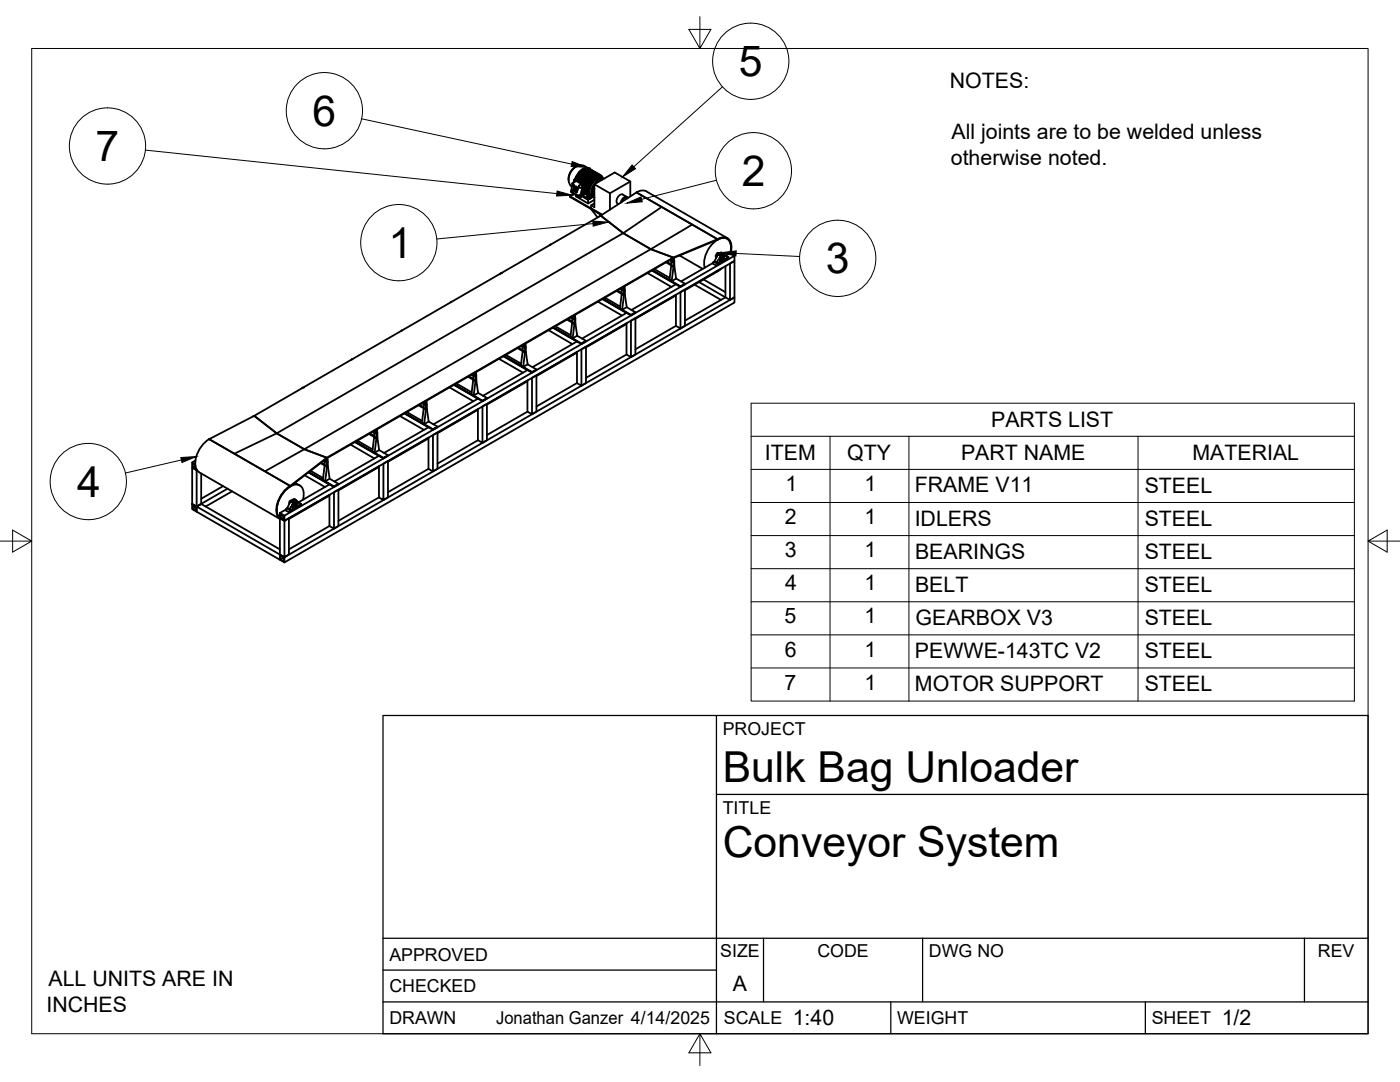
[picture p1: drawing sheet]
<svg xmlns="http://www.w3.org/2000/svg" width="279mm" height="216mm" viewBox="0 0 279 216" stroke-linecap="round" stroke-linejoin="round" font-family="sans-serif">
<!-- layer: Visible -->
<g fill="none" stroke="#000" stroke-width=".36">
<path d="M113.7 39.2l6.5 3.7-2.2-1.3v-.6M114 38.2l.1 .2 1.6 .9M114 38.2l.1 .2M114 38.2h.1M114 38.2l.2 .1M114 38.2h.2M114.1 38l-.1 .2M114.1 38.1l-.1 .1M114.1 38.1h.1M114.1 38.4h.1M114.2 38.3h.1M114.2 38.2v.1"/>
<path d="M114.2 38.1h-.1M114.2 36.6l-.2 1.3 .2 .5M114.2 38.4l1.3 .7 .3-.2M114.2 36.6h.1M114.3 38.4h.1M114.3 38.3v.1M114.4 36.9l.1 1.2 .2 .1 .1-.3M114.4 36.9l.2 .1 .1 .9M114.4 36.9l.2 .1v.9l.3-.7 .1 .9M114.6 36.4l-.3 .2M114.6 38.7l-.9 .5v.1l6.4 3.6M114.6 35.9h.1l1.7 .9 .1 .2"/>
<path d="M114.6 36l.1 .1M114.6 36l-.1 .4M114.6 36h.1M114.6 36l.2 .1M114.6 36h.2M114.7 35.9l-.1 .1M114.7 36.1h.1M114.7 35.9l.1 .1-.1 .1M114.7 38.2l.1-.3 .1 .4 .2 .1M114.7 35.8v.1M114.7 35.8h.1M114.8 36v.1"/>
<path d="M114.8 35.8l1.6 .9M114.9 35.8l1.6 .9M114.9 37.2l.1 .9M115 36.1l1.1 .6 .2 .5-.5 1.7M115 36.1l-.8 .5M115 36.1l-.4 .3M115 38.9v.3l2.4 1.4M115 35.8l1.6 .9M115.1 33.2l-.7 .4-.6 .8-.3 .9v.7M115.1 35.8l.1 .1M115.1 35.8h.1M115.1 35.8v.1"/>
<path d="M115.2 35.9h.1M115.2 35.4v.2M115.2 35.4l.4 .3M115.2 35.4v.2l2 1.1M115.2 35.9l1.3 .7M115.2 35.8l.1 .1M115.2 35.8l.1-.2v.2l.3 .2M115.3 37.4l-.3 .7M115.3 37.4l.1 .1-.3 .9M115.3 37.4l.1 .1M115.3 35.8v.1M115.3 35.2l.5 .3"/>
<path d="M115.3 38.9v.1M115.3 39l.2 .1M115.3 39h.1M115.4 35.1l-.1 .1M115.4 35.1l.4 .3M115.4 35.1v.1M115.4 37.5l-.3 .9M115.4 35.2h-.1M115.5 34.9l.4 .3M115.5 34.9h.1M115.6 36h-.1M115.6 37v.3"/>
<path d="M115.6 39.1l.2 .1M115.6 35.7h.1M115.6 34.9h-.1M115.6 34.9l2.1 1.1M115.6 39.1h.1M115.6 35.7l2.1 1.2M115.6 34.8v.1M115.7 34.7l.4 .2M115.7 35.4l-.1 .3M115.7 34.6v.1M115.7 39.2h.1M115.8 35.5l1.6 .9"/>
<path d="M115.8 35.4h.1M115.8 35.9l-.2 .1M115.8 35.4l-.1 .3M115.8 35.4l1.6 .9M115.8 34.6l2.1 1.2 .3 .3M115.8 34.6l-.1 .1M115.9 34.6h-.1M115.9 39.3l.2-.2 1.3 .8v-.3l.4-.2M115.9 39.2l-.2 .1M115.9 39.3h-.1M115.9 34.4l.4 .3M115.9 35.2h.1"/>
<path d="M115.9 34.4l.2-.1 2 1.2M115.9 35.2l-.1 .2M115.9 35.2l2.1 1.2M115.9 39.2v.1M116 34.4h-.1M116 39.2l-.1 .1M116.1 34.9h.1M116.1 36.7l-.5 .3M116.1 34.3h.1M116.1 34.9l-.1 .2 .1-.2M116.1 34.9l2.1 1.2M116.1 39l.5 .3"/>
<path d="M116.1 34.2l.4 .3M116.1 34.1l-.8 .9-.3 .8M116.2 34.2h-.1M116.2 33.9v.3M116.2 34.2h.1M116.2 33.9l.4 .2M116.2 33.9l.3-.2 .4 .3M116.2 36.9l.1 .1M116.2 36.9h.2l-.1 .1M116.2 36.9h.1M116.2 36.9l.2 .1M116.3 37.2l-.5 .3-.2-.2"/>
<path d="M116.3 38.8l-.1 .2-.1-.1M116.3 38.8l.3-.1-.4 .1M116.3 38.8l-.1 .1M116.3 37h.1M116.3 38.8h.1M116.3 34.7h.1M116.3 34.7l-.1 .1M116.3 34.7l1.7 .9M116.4 34.1l-.3 .1M116.4 34.7l-.1 .1M116.4 34.1h-.1M116.4 37h.1"/>
<path d="M116.4 34.1l2 1.2M116.4 37l-.6 2.2M116.4 36.7l.1 .3-.6 2.2M116.5 36.7l.1 .3-.6 2.2M116.5 36.6h-.1M116.5 36.6l.2 .3M116.5 36.6h.1M116.5 34.5l1.7 .9M116.5 34.5h.1M116.6 39.3h.1M116.6 34.1v.1M116.6 38.6l.3 .2"/>
<path d="M116.6 38.4l.3 .1M116.6 37.8l.2 .2M116.6 38l.2 .1M116.6 37l-.5 2.2M116.6 36.9h.1M116.7 36.9l-.1 1.7M116.7 37.6l.2 .1M116.7 38.4h-.1M116.7 38v.1M116.7 38.2v.2M116.7 37.5l.5 .2M116.7 33.8h.2l-.1 .1"/>
<path d="M116.7 38.7l-.5 .3 1.2 .6M116.7 37.2l.2 .1M116.7 37.3l.2 .1M116.7 34l-.1 .1M116.7 37l-.1 .1M116.7 34.3h.1M116.7 37.3v.1M116.8 37h-.1M116.8 34v.3M116.8 34.3h.1M116.8 34l.5 .3M116.8 38h.5"/>
<path d="M116.8 36.9l.2 .1M116.8 37v.2M116.8 36.9h.1M116.9 36.9h-.1l.7 .3M116.9 38.1h.4M116.9 38.1v.3M116.9 33.8l.4 .2M116.9 37.7v.3M116.9 34v.1M116.9 33.9l-.1 .1M116.9 38.4v.1M116.9 37.3l.4 .1"/>
<path d="M116.9 37.4v.2M116.9 37.4l.5 .1M117 38.8h.1M117 37.3l-.1 .1M117 36.6l-.2 .1M117 37.3l.4 .1M117 33.8h.1M117 38.7l.4 .3M117 38.7h.1M117 38.7v.1M117 37l.4 .1M117 37v.3"/>
<path d="M117.1 38.8h.1M117.1 38.8l.1 .1M117.1 37h.1M117.1 37l.4 .1M117.1 36.8l.4 .1-.1 .2M117.1 36.8l-.3-.1v.2M117.1 36.8v.2M117.1 38.5l-.1 .2M117.1 33.7l-.2 .1M117.2 38.9l.4 .3M117.2 33.7h-.1M117.2 33.7l.1 .1"/>
<path d="M117.2 39.3h.2l-.1 .1zM117.2 38.5l.4 .2M117.2 38.1v.1M117.2 37.8v.1M117.2 37.7h.1M117.2 33.8h.1M117.3 38.3v.2h-.4M117.3 36.7l.3 .2M117.3 37.5l-.1 .2M117.3 36.7l.4 .2M117.3 36.7h.1M117.3 38l-.4 .1"/>
<path d="M117.3 38h.1M117.3 37.4h.1M117.3 38v.1M117.3 38.2v.1M117.3 37.7v.1M117.3 38.3h.1M117.3 38.3l-.7-.1 .3 .2M117.3 37.7h-.4M117.3 38.3l-.4 .1M117.3 38.3h-.4M117.3 37.7h.1M117.3 34.3l.1 .2h.3"/>
<path d="M117.3 34.4v.2M117.4 37.2l-.1 .2M117.4 34.2l.3 .2zM117.4 33.6h.3l.2 .2 .1 .4-.1 .2M117.4 33.6l-.2 .2 .1 .5M117.4 33.6a2.69 2.69 0 0 0-2.6 2.2h.2M117.4 37.4v.1M117.4 37.4h.1M117.4 36.4l.4 .2M117.4 37.1h.1M117.4 34.3l.2 .2 .3-.1M117.4 36.4l-.1 .2 .1-.2"/>
<path d="M117.4 33.6l-.8-.5-.8-.1-.9 .3-.7 .6-.5 .9-.2 1 .2 1 .4 .5M117.4 36.3l.4 .3M117.4 33.5a2.73 2.73 0 0 0-2.7 2.3M117.4 39h.1M117.4 39l.2 .2 .4 .2v-.1M117.5 37.1v.1M117.5 33.8l.2 .2 .1 .2zM117.5 33.9l.2 .1M117.6 34.1h.2M117.6 33.8h.1M117.6 38.7l-.2 .3M117.6 36.1l-.2 .2"/>
<path d="M117.7 39.3h.1M117.7 39.3l.1 .3-.4 .3-.8-.6M117.7 36.9h.1M117.7 39.2l-.1 .1M117.7 36l.3 .3M117.7 36.9h-.1M117.7 36l.3 .4M117.7 33.6h.1M117.7 34.5h.1M117.8 39.3h.1M117.8 35.9l-.1 .1M117.8 34.9v-.3l.7 .4"/>
<path d="M117.8 36.6h.1M117.8 39.2l.2 .2M117.8 36.6l-.4-.3 .4 .3M117.9 34.4h-.1M117.9 34.4l-.1 .1M117.9 34.4h.1M117.9 33.8l1.9 1.1M117.9 34.4v.2M117.9 33.9l1.8 .9 .1 .5M117.9 34.4l1 .5M118 34l1.4 .8M118 34.2l1.2 .7"/>
<path d="M118 35.6l.4 .3M118 36.3v.1M118 35.6l-.2 .2 .4 .3M118 38.9l-.2 .3-.4-.2M118 38.9l-.4-.1-.2 .2M118 39.2v.1M118 38.9l.1 .1M118 36.3h.1M118 38.9v.1M118 39h.1M118.1 39l.2 .1M118.1 39l-.2 .1"/>
<path d="M118.1 39.1l.1 .1-.1 .1zM118.2 35.5l.2 .3M118.2 35.5l.2 .4M118.2 38.3l.4-1.3a1.85 1.85 0 0 0 0 2.5M118.2 39.1l-.1 .2M118.2 35.4l.4 .3M118.2 36.1h.1M118.2 39.3h.2M118.2 35.4v.1M118.2 36v.1M118.2 39.2h.1M118.3 39.2l.1 .1z"/>
<path d="M118.3 39.3l-.9 .6v.7l1.2-.7M118.4 35.2l.4 .2M118.4 35.3l.2 .4M118.4 35.3l.3 .3M118.4 39.3l.1 .1M118.4 35.3h.1M118.4 35.8v.1M118.4 35.8h.1M118.5 35.1l-.1 .1M118.5 35.1h.1M118.5 35l.1 .1M118.5 35h.1"/>
<path d="M118.6 35h.1M118.6 35l.5 .2-.3 .2M118.6 36.8l3.1 1.8M118.6 37.5a1.96 1.96 0 0 0 0 1.9M118.6 35.6v.1M118.7 35.6h-.1M118.8 35.7a3 3 0 0 0-1.2 3M118.8 35.4v.2h-.2M118.8 35.4l.3-.2 .4 .3v.1M119 35.2l-.1-.3 .1 .3M119 35.8l-.2-.1v-.3l.4 .2v.3M119 35.8l.2 .1"/>
<path d="M119 35.8a3 3 0 0 0-1.2 3M119 35.2l.3 .1M119.1 34.9l.2 .4M119.2 35.9l.1 .1M119.2 35.9h.1M119.2 34.9l.2 .4M119.3 36l.1 .1M119.3 36a2.97 2.97 0 0 0-1.2 3M119.3 35.2l.2 .1M119.3 35.3h.1M119.3 35.9l.1 .1 .1-.1v-.3l-.3 .2 .2 .2M119.4 35.3h-.1"/>
<path d="M119.4 35.4h.6h-.6M119.4 35.9l-.1 .1M119.4 35.7l-.2 .1M119.4 34.9l.1 .4M119.4 34.9h.1M119.4 36.1h.1M119.4 34.9l.2 .4M119.5 35.7v.1l-.1 .1zM119.5 35.6h-.2M119.5 35.7l-.1 .2M119.5 35.3h.1M119.5 35.2l.2 .1"/>
<path d="M119.6 35.3h-.1M119.6 35.7l.2 .2M119.6 34.9l.1 .4M119.7 35.3h.1M119.8 35.3h.1M119.8 35.3l.1 .1M119.8 35.9l.6-.1-.6 .1-.9 .7 .5-.5M119.8 35.9h.1M119.9 35v.4M119.9 35.4h.1M119.9 35.4l.3 .1M120 35.1l.1 .4"/>
<path d="M120 35.1l-.1-.1 .1 .4M120.1 35.1h.1M120.1 35.1v.4M120.1 35.2l.1 .3M120.2 35.3v.2M120.2 35.5h.1M120.3 35.5v.1M120.3 35.5h.1M120.3 35.6l.1 .1-.8 .1M120.3 35.6l-.5-.2-.6 .2M125.1 39.3l-.8-.5a1.21 1.21 0 0 0-1.1 1.8M125.1 39.6l-.3-.1-.3 .2-.4 .6"/>
<path d="M125.3 39.5l-.1-.2a1.06 1.06 0 0 0-1.3 1.1M125.8 36.2l-3.1-1.8-4.1 2.4v4.6l-.6-.4 .6-.4M125.8 39.2v-3l-4.1 2.4v3.2M127 38.4l16.2 9.4M127 38.4l16.2 9.3M127 38.4l-7.1 4.6M129 38.2l16.2 9.3M129 38.2a1.9 1.9 0 0 0-2 .2M99.8 54.6h.1M100 54.5l-.2 .1M109.7 48.9h.1M109.9 48.8l-.2 .1"/>
<path d="M118 41.7l1.3 1.7M119.7 42.7l.2 .3M119.8 43.1l-.2 .1M119.9 43a39.5 39.5 0 0 0 14.5 8.5l8.8-3.7M120.4 59.6l5.5 3.2v.1l-5.7-3.2 4.8 2.7-8.8 5.2M120.7 59.4l3.1 1.8M123 58.1l1.1 .6M123.2 40.6l.2 .1M123.2 58l.9 .4M123.9 57.6l.5 .2v.1l-.7-.2M124 57.5l.4 .1M124.1 58.7l.4 .2-.3 2.9-.5-.2z"/>
<path d="M124.1 57.4l.3 .2M124.5 57.2v.1M124.5 57.3l.2 .6-.2 .1-.2-.6M124.5 57.3l-.2 .1 .2 .6-.4-.2v.9l.4 .2 .2-.1v-.9l-.2 .1v.9l.2-.1 .4 2.5M124.5 57.3h-.1v.2M124.5 57.4v.1zM124.6 57.3l-.2 .1M129.2 54.5l4.8 2.8M130.2 53.9l5.6 3.2v.2l-5.7-3.3 4.8 2.7-8.9 5.1M130.6 53.7l3 1.8M132.1 41.3l-7.7 5.2M132.9 52.3l1.1 .7"/>
<path d="M133.1 52.3l.9 .4M133.7 51.9l.6 .3-.7-.2M133.9 51.8l.3 .1M134 53l.4 .2-.4 2.9-.4-.3zM134.2 51.7l.1 .5h.3l-.1-.6h-.1l-.2 .1 .2 .6-.4-.2v.9l.4 .2 .2-.1v-.9l-.2 .1v.9l.2-.1 .3 2.5M134.3 51.5h.1M134.4 51.6h-.2l.1 .2h-.3M134.4 51.7v.1zM134.5 51.6l-.2 .1M134.9 58.9l-8.1 4.7M134.9 55.6l1.8 1M134.9 55.6l-.9 .5"/>
<path d="M135.6 51l4.7 2.7M135.8 57.1l.9-.5v.1l-.9 .6M138.2 44.8l-8.3 4.9-5.5-3.2M138.6 56.8l5.3 3M139.5 56.3l5.3 3-8.1 4.7M140.4 55.8l4.4 2.5M142.3 52.5l-6.4 3.7M142.6 52.2l-.3 .1v.3l.7 .4 .7-.5M142.8 51.1l.2 .1M142.9 52.3l-.1 .1h.3M142.9 52.3l.2 .1M143.1 50.5l.3 .2"/>
<path d="M143.2 50.5l.2 .2M143.2 47.7l-8.8 3.7v.1l-69.2 39.9v-.1l-7.3 5.7M143.2 54.1l-6.5 3.7M143.2 47.7v.1M143.2 54.1l.4-.3-.8 .4M143.2 47.7a1.72 1.72 0 0 1 2-.1 1.72 1.72 0 0 1 .8 1.8l-.2 1.2M143.2 47.8a1.64 1.64 0 0 1 1.9-.2 1.64 1.64 0 0 1 .8 1.8l-.2 1.1a2.25 2.25 0 0 0-.9-3 3.8 3.8 0 0 0-3.5 2.4l-.4 .7a4.3 4.3 0 0 0-.2 2.8M143.3 51.9l-.2 .6M143.3 50.5l.2 .1M143.4 50.9h.1M143.4 50.8h.1M143.4 50.7v.2l.2-.1"/>
<path d="M143.5 50.6a.51 .51 0 0 0-.6 .2 .51 .51 0 0 0 .1 .6M143.6 50.8l-.2 .1M143.6 52h.1M143.7 52h.1M143.7 51.9a.7 .7 0 0 1 .7-1 .71 .71 0 0 0-.7 1.1M143.8 52.2l-.7 .4M143.8 52.3l-.1 .2M143.8 52.2v.1M143.8 50.7h.1M143.9 50.6l.1 .1M143.9 50.5l.1 .1M143.9 50.4l.2 .1"/>
<path d="M143.9 50.5l-.3 .3M143.9 50.6v.1M143.9 50.4l-.5 .3M143.9 50.6l-.3 .2M143.9 50.6h.1M143.9 50.5h.1M143.9 50.5h.2M143.9 50.7h.1M144 50.5h.1M143.9 50.4h.1M144 50.6h.1M144 50.4l.1 .1"/>
<path d="M144 51.8h.1M144 53.5l-.8 .7-6.5 3.7M144 50.6l.1 .1M144 50.7h-.1M144.1 50.6v.1M144.1 50.7h-.1M144.1 50.5l-.1 .1M144.1 50.5h.1M144.1 51.1h.1zM144.1 51.1h-.1M144.1 51.1h.1M144.1 50.5h-.1"/>
<path d="M144.1 50.6l-.1 .1M144.1 51.3l.3-.1v.2l-.1 .3-.3 .1zM144.1 51.9l-.2 .1-.3-.1M144.2 51.1h-.1M144.2 51.1h.1M144.2 51.9l-.5 .2M144.3 51.2l-.3 .2v.4M144.3 51.2h.1M144.4 50.8l.1 .4M144.4 50.8h-.4l-.3 .4-.1 .6 .2 .4M144.4 50.9h-.3l-.2 .1M144.4 50.8v.1"/>
<path d="M144.5 51.8h.1M144.5 50.8v.5M144.5 51.2l-.2-.3a.67 .67 0 0 0-.5 1.1l.2-.1M144.6 51.8h.1M144.6 51.8l.1 .1M144.7 51.9v.1M144.7 51.9l-1 .6M144.7 50.9l.7 .4v.3l-.7 .3M144.8 53.1v6.2l.9 .5 .9-.5v-7.2l-.9 .5v7.2M144.9 51l.8-.5 .9 .5M145.1 51.4l-.5-.7-.8-.3-.6 .6-.7 1.3M145.2 51.4l-.7 .4"/>
<path d="M60.3 77.4h.1M60.5 77.3l-.2 .1M70.2 71.7h.1M70.4 71.6l-.2 .1M80.3 65.9l-.2 .1M89.7 77.3l4.8 2.8M89.9 60.3h.1M90.1 60.2h.1M90.1 60.2l-.2 .1M90.7 76.7l5.6 3.2v.2l-5.7-3.3 4.8 2.7-8.9 5.2M91.1 76.5l3 1.8M93.4 75.2l1 .6"/>
<path d="M93.6 75.1l.8 .5M94.2 74.7l.6 .3-.7-.2M94.4 74.6l.3 .1M94.4 75.8l.5 .2-.4 2.9-.4-.2zM94.5 74.6l.2 .1M94.8 74.4h.1M94.9 74.4h.1l.1 .6-.2 .1-.2-.6M94.9 74.4l-.2 .1 .2 .6-.5-.2v.9l.5 .2 .2-.1v-.9l-.2 .1v.9l.2-.1 .3 2.5M94.9 74.4h-.2v.3M94.9 74.5v.1zM95 74.4l-.2 .1M95.4 78.4l1.8 1"/>
<path d="M95.4 78.4l-.9 .5M96.3 79.9l.9-.5v.1l-.9 .6M99.6 71.6l4.8 2.8M100.6 71l5.6 3.2v.2l-5.7-3.3 4.8 2.8-8.9 5.1M101 70.8l3 1.8M103.3 69.5l1 .6M103.5 69.4l.8 .5M104.1 69l.5 .2v.1l-.6-.2M104.3 68.9l.3 .1M104.3 70.1l.5 .2-.4 2.9-.5-.2zM104.4 68.9l.2 .1M104.6 68.8v.5h.3l-.1-.6-.2 .1 .2 .6-.5-.2v.9l.5 .2 .1-.1v-.9l-.1 .1v.9l.1-.1 .4 2.5"/>
<path d="M104.7 68.6v.1M104.8 68.7h-.2v.2M104.8 68.8v.1zM104.9 68.7l-.2 .1M105.3 76.1l-8.1 4.6M105.3 72.7l1.8 1M105.3 72.7l-.9 .5M106.2 74.2l.9-.5v.2l-.9 .5M109.5 65.9l4.7 2.8M110.5 65.3l5.5 3.2v.2l-5.6-3.3 4.7 2.7-8.8 5.2M110.8 65.1l3.1 1.8M113.2 63.8l1 .6"/>
<path d="M113.3 63.7l.9 .5M114 63.3l.5 .3-.7-.2M114.2 63.2l.3 .1M114.2 64.4l.4 .2-.3 2.9-.5-.3zM114.6 62.9v.1M114.6 63l.2 .6-.2 .1-.2-.6M114.6 63l-.2 .1h.2v.6l-.4-.2v.9l.4 .2 .2-.1v-.9l-.2 .1v.9l.2-.1 .4 2.5M114.6 63h-.1v.2h-.3M114.7 63.1l-.1 .1zM114.7 63l-.1 .1M115.1 70.2v6.2l.9 .6 .9-.6v-7.2l-.9 .5v7.3M115.1 76.4l-8 4.7"/>
<path d="M115.1 70.4l-8 4.6M115.1 70.3l-8 4.6M115.2 67l1.7 1M115.2 67l-.9 .5M116 68.5l.9-.5v.1l-.9 .6M119.3 60.2l4.8 2.7M125 64.5v6.2l.9 .5 .9-.5v-7.2l-.9 .5v7.2M125 70.7l-8.1 4.7M125 64.5l-8.1 4.7M125 64.6l-8.1 4.7M125.1 61.3l1.7 1M125.1 61.3l-.9 .5"/>
<path d="M125.9 62.8l.9-.5v.1l-.9 .5M126.8 63.5l8.1-4.7v6.2l.9 .6 .9-.6v-7.2l-.9 .5v7.3M134.9 65l-8.1 4.7M38.5 93.2l.6 .4v-.1M39 92.8l-.5-.3v.7M39 92.6l-.6-.3v1l.8 .4M39 92.9l-.5 .3M39 91.9l-.6 .4M39.2 93.8l-.8-.5v7.3M39.3 93.8l-.1 7.3M39.3 93.8h-.1M40.2 94.5v6.1l-1 .5-.8-.5"/>
<path d="M41.7 87.6l16.2 9.5M41.7 87.6l9-4.6a40.5 40.5 0 0 0 14.5 8.4l-7.3 5.7M41.7 87.6l16.2 9.4M41.8 87.6a6 6 0 0 0-2.8 5.4l.4 1 .4 .3 16.1 9.2a2.8 2.8 0 0 1-.5-3.1l.8-1.8 .8-.9 .9-.8M44.5 97l-4.3 2.5M45.4 97.5l-6.2 3.6M46.3 98l-5.3 3.1M50.6 83l-.2 .1M50.7 83l69.2-40 4.5 3.5-69.2 40zM57.9 97v.1M57.9 97.1a5.6 5.6 0 0 0-2.5 5.5l.5 .8a2.94 2.94 0 0 1-.4-3.3 4.7 4.7 0 0 1 3.7-3.4 1.78 1.78 0 0 1 1.4 2.3l-.1 .7M58.1 99.9l-.3 .2v.4"/>
<path d="M58.6 99.9h.1M58.6 99.8h.2M58.6 99.8l-.3 .2M58.6 99.8l-.2 .2M58.7 99.7l.1 .1M58.7 99.7h.1M58.8 99.8h.1M58.8 99.7v.1M58.8 99.8l-.1 .1M58.8 99.8v.1M58.8 99.9l-.1 .1M58.8 99.9h-.1"/>
<path d="M58.8 99.8v-.1a.52 .52 0 0 0-.7 .4l.2-.1M58.8 99.7h.1M58.8 99.9v.1M58.8 99.7h-.3l-.4 .2-.8 1.6M58.8 99.7l.5 .3 .6 .6M58.9 96.3l.9 .6M60.7 89.6l69.2-39.9 4.5 1.7-69.2 39.9zM60.7 89.6l-5.5-3.1-8.4 4M60.7 89.6l-7.8 4.4M60.8 94.8l4.1 2.4M61.7 94.2l5 2.8v.2l-5.1-2.9 4.1 2.4-6.1 3.5M62 93.9l2.5 1.5"/>
<path d="M64 92.4l.8 .5M64.1 92.3l.7 .4M64.7 91.9l.4 .1v.2l-.5-.3M64.8 92.9l.5 .3-.4 2.8-.5-.2zM64.8 91.7l.3 .1M64.9 91.7l.2 .1M65.1 91.5v.3M65.2 91.5h.1M65.2 91.5l.2 .6-.1 .1h-.2v-.6M65.2 91.5l-.1 .1 .2 .6-.5-.2v.9l.5 .3 .1-.2v-.9l-.1 .1v1l.1-.2 .4 2.5M65.3 91.6v.1zM65.3 91.5l-.1 .2"/>
<path d="M65.7 98.8l-8 4.6 .6-.4M65.7 98.7v6.3l1 .5 .8-.5v-7.3l-.8 .5v7.3M65.7 98.9l-8 4.6M65.8 95.5l1.7 1M65.8 95.5l-.9 .5M66.7 97l.8-.5v.2l-.8 .5M67.5 97.7l8.1-4.7v6.3l.9 .5 .9-.5v-7.3l-.9 .5v7.3M70 88.7l4.7 2.8M71 88.1l5.5 3.3v.1l-5.7-3.3 4.8 2.8-8.8 5.1M71.3 87.9l3.1 1.8M73.6 86.6l1.1 .6M73.8 86.5l.9 .5"/>
<path d="M74.5 86.1l.5 .3-.7-.2M74.6 86l.4 .1M74.7 87.2l.4 .2-.3 2.9-.5-.2zM74.9 85.9l.1 .5h.3l-.2-.6-.2 .1h.2v.6l-.4-.2v.9l.4 .2 .2-.1v-.9l-.2 .1v.9l.2-.1 .4 2.5M75.1 85.8h.1M75.1 85.8l-.1 .1v.2l-.3-.1M75.1 85.9v.1zM75.2 85.8l-.1 .1M75.6 99.3l-8.1 4.6M75.6 93.2l-8.1 4.7M75.7 89.8l1.7 1M75.7 89.8l-.9 .5"/>
<path d="M76.5 91.4l.9-.6v.2l-.9 .5M79.8 83l4.8 2.8M80.8 82.4l5.6 3.2v.2l-5.7-3.3 4.8 2.8-8.9 5.1M81.2 82.2l3 1.8M83.5 80.9l1.1 .6M83.7 80.8l.9 .5M84.3 80.4l.6 .2v.2l-.7-.3M84.5 80.3l.4 .1M84.6 81.5l.4 .2-.4 2.9-.4-.2zM84.6 80.3l.2 .1M84.9 80.1h.1M85 80.1l.2 .6-.2 .1-.2-.6"/>
<path d="M85 80.1l-.2 .1 .2 .6-.4-.2v.9l.4 .2 .2-.1v-.9l-.2 .1v.9l.2-.1 .4 2.5M85 80.1h-.2l.1 .2M85 80.2v.1zM85.1 80.1l-.2 .1M85.5 87.3v6.3l.9 .5 .9-.5v-7.3l-.9 .5v7.3M85.5 93.6l-8.1 4.6M85.5 87.5l-8.1 4.6M85.5 87.4l-8.1 4.6M85.6 84.1l1.7 1M85.6 84.1l-1 .5M86.4 85.6l.9-.5v.2l-.9 .5M95.4 81.6v6.2l.9 .6 .9-.6v-7.2l-.9 .5v7.3"/>
<path d="M95.4 87.8l-8.1 4.7M95.4 81.8l-8.1 4.6M95.4 81.7l-8.1 4.6M97.2 80.6l8.1-4.7v6.2l.9 .6 .9-.6v-7.2l-.9 .5v7.3M105.3 82.1l-8.1 4.7M38.4 100.6l.8 .5v1l-.8-.5zM38.5 100.8l.6 .3v.8l-.6-.4zM39.1 101.1l-.6 .4M39.2 101.1v1l16.7 9.6v-1M55.9 110.7l.9 .5v1l-.9-.5zM55.9 110.7l.9 .5 .9-.5v-7.3l-.9 .5v7.3l89.8-51.9v1.1l-89.8 51.8M55.9 109.6l-15.7-9-1 .5 16.7 9.6"/>
<path d="M55.9 102.4l.9 .5v1l-.9-.5zM56 110.9l.7 .4v.7l-.7-.4zM56 102.6l.7 .4v.7l-.7-.4zM56.7 111.3l-.7 .3M56.7 103l-.7 .3M56.8 102.9l89.8-51.9v1.1l-89.8 51.8-.9-.5v7.3M57 101.7l-1.1 .7M57.1 101.8l.5 .4M57.3 101.5h.1M57.3 101.4l-.3 .2v.2M57.6 101.5l-.1 .1 .2 .1M57.6 101.5h.2l-.1 .2"/>
<path d="M57.7 102.2h.1M57.8 100.5h.1M58 101.1l-.2 .6M58.2 100v.1M58.2 100h.1M58.3 100l-.2 .1M58.3 101.2l.1 .1M58.4 101.2v.1M58.5 101.5l-.1 .3-.7 .4M58.5 101.5l-.7 .3M58.5 101.5h.1M58.6 100.4l.4-.3 .2 .3-.2-.3a.67 .67 0 0 0-.4 1.1h.2h-.3l-.2-.3z"/>
<path d="M58.7 100h.1M58.8 101h.1M58.8 100.3h.1M58.8 100.3l.1 .1M58.8 100.3h.1zM58.8 100.3v.1M58.8 100.6l.3-.1 .1 .1-.2 .3-.2 .1zM58.8 101.2l-.2 .1-.3-.1M58.9 100.3l-.1 .1M58.9 100.3h-.1M58.9 100.3h.1M58.9 100.4h.1"/>
<path d="M58.9 101.1l-.5 .2M59.1 100.1a.7 .7 0 0 0-.6 1.1M59.1 100.5l-.3 .2v.3M59.1 100.5h.1M59.1 100.1l.1 .4M59.2 100.1h-.4l-.2 .2M59.2 100.1h-.1M59.2 100.1v.5M59.3 101h.1M59.2 100.1h-.4l-.4 .4-.1 .6 .2 .3M59.2 100.1h.1M59.3 101l.2 .2"/>
<path d="M59.4 101.2h.1M59.4 101.2l-.9 .5M59.5 100.2l.6 .3v.3l-.6 .4M59.9 100.6l-.6 .4M65.7 105l-8 4.6"/>
<circle cx="115.7" cy="39.2" r=".12"/>
<circle cx="118.2" cy="39.2" r=".15"/>
<circle cx="144.1" cy="51.1" r=".07"/>
<circle cx="144.1" cy="51.4" r=".43"/>
<circle cx="58.8" cy="100.4" r=".07"/>
<circle cx="58.9" cy="100.7" r=".43"/>
</g>
<g fill="#000">
<circle cx="114" cy="37.9" r=".18"/>
<circle cx="115.2" cy="35.4" r=".18"/>
<circle cx="115.3" cy="35.9" r=".18"/>
<circle cx="116.7" cy="34" r=".18"/>
<circle cx="117" cy="38.8" r=".18"/>
<circle cx="117.3" cy="36.6" r=".18"/>
<circle cx="117.4" cy="34.2" r=".18"/>
<circle cx="117.4" cy="36.4" r=".18"/>
<circle cx="117.4" cy="34.3" r=".18"/>
<circle cx="117.5" cy="36.9" r=".18"/>
<circle cx="117.5" cy="34.4" r=".18"/>
<circle cx="117.6" cy="36.1" r=".18"/>
<circle cx="117.6" cy="36.9" r=".18"/>
<circle cx="117.8" cy="35.9" r=".18"/>
<circle cx="117.8" cy="36.6" r=".18"/>
<circle cx="118" cy="36.4" r=".18"/>
<circle cx="118.2" cy="36.1" r=".18"/>
<circle cx="118.2" cy="35.4" r=".18"/>
<circle cx="118.4" cy="35.9" r=".18"/>
<circle cx="118.5" cy="35.1" r=".18"/>
<circle cx="118.6" cy="35.1" r=".18"/>
<circle cx="118.6" cy="35.7" r=".18"/>
<circle cx="119.1" cy="35.2" r=".18"/>
<circle cx="119.3" cy="35.3" r=".18"/>
<circle cx="119.5" cy="35.3" r=".18"/>
<circle cx="100" cy="54.5" r=".18"/>
<circle cx="142.6" cy="52.2" r=".18"/>
<circle cx="143.6" cy="50.8" r=".18"/>
<circle cx="143.7" cy="52" r=".18"/>
<circle cx="143.8" cy="52.2" r=".18"/>
<circle cx="143.9" cy="50.6" r=".18"/>
<circle cx="144" cy="50.8" r=".18"/>
<circle cx="144" cy="50.6" r=".18"/>
<circle cx="144" cy="50.7" r=".18"/>
<circle cx="144.1" cy="50.5" r=".18"/>
<circle cx="144.1" cy="51.1" r=".18"/>
<circle cx="144.1" cy="50.7" r=".18"/>
<circle cx="144.2" cy="51.1" r=".18"/>
<circle cx="144.2" cy="50.7" r=".18"/>
<circle cx="144.3" cy="50.9" r=".18"/>
<circle cx="144.4" cy="50.8" r=".18"/>
<circle cx="144.5" cy="51.8" r=".18"/>
<circle cx="60.5" cy="77.3" r=".18"/>
<circle cx="58.7" cy="99.8" r=".18"/>
<circle cx="58.8" cy="99.8" r=".18"/>
<circle cx="58.8" cy="100" r=".18"/>
<circle cx="58.8" cy="99.7" r=".18"/>
<circle cx="58.9" cy="99.9" r=".18"/>
<circle cx="57.3" cy="101.4" r=".18"/>
<circle cx="58.2" cy="100.1" r=".18"/>
<circle cx="58.3" cy="100" r=".18"/>
<circle cx="58.5" cy="101.2" r=".18"/>
<circle cx="58.5" cy="101.4" r=".18"/>
<circle cx="58.7" cy="100.1" r=".18"/>
<circle cx="58.7" cy="100" r=".18"/>
<circle cx="59.1" cy="100.1" r=".18"/>
<circle cx="59.2" cy="100.1" r=".18"/>
<circle cx="59.2" cy="101" r=".18"/>
</g>
<!-- layer: Border -->
<path d="M6.3 9.7h266.7v196.6h-266.7zM139.7 3.3v6.4l2.2-3.8h-4.4l2.2 3.8M0 108h6.3l-3.8-2.2v4.4l3.8-2.2M273 108l3.8 2.2v-4.4l-3.8 2.2h6.4M139.7 206.3l-2.2 3.8h4.4l-2.2-3.8v6.3" fill="none" stroke="#000" stroke-width=".2"/>
<!-- layer: Titleblock -->
<path d="M76.4 142.8h196.6v63.5h-196.6zM143 158.5h130M143 142.8v63.5M76.4 199.9h196.6M76.4 193.6h66.6M76.4 187.2h196.6M152.4 187.2v12.7M177.8 199.9v6.4M184.1 187.2v12.7M228.6 199.9v6.4M260.3 187.2v12.7" fill="none" stroke="#000" stroke-width=".25"/>
<!-- layer: Parts Lists -->
<path d="M149.9 80.5h120.4v59.4h-120.4zM149.9 87.1h120.4M149.9 93.7h120.4M165.7 87.1v52.8M181.4 87.1v52.8M227.1 87.1v52.8M149.9 100.3h120.4M149.9 106.9h120.4M149.9 113.5h120.4M149.9 120.1h120.4M149.9 126.7h120.4M149.9 133.3h120.4" fill="none" stroke="#000" stroke-width=".2"/>
<!-- layer: Balloons -->
<g fill="none" stroke="#000" stroke-width=".2">
<circle cx="149.8" cy="12.2" r="7.6"/>
<circle cx="21.5" cy="29.1" r="7.6"/>
<circle cx="64.7" cy="22.1" r="7.6"/>
<circle cx="150.4" cy="34.1" r="7.6"/>
<circle cx="79.6" cy="48.4" r="7.6"/>
<circle cx="167.2" cy="51.6" r="7.6"/>
<circle cx="17.6" cy="96.1" r="7.6"/>
</g>
<!-- layer: 0 -->
<path d="M111.2 38.1l3 .8-3.1 .2zM114.2 32.2l2.9 1.2-3.1-.2zM126.2 32.9l.6 .8-2.6 1.6zM118.3 44.1l3.1 .2-3 .8zM125.1 40.5l2.8-1.2 .3 1zM143.9 50.4l3-.3v1zM36.1 91.3l3.1-.2-2.9 1.2z" fill="#000" stroke="#000" stroke-width=".2"/>
<path d="M144.2 17.3l-17.7 16M29 30l82.1 8.6M72.2 23.7l41.9 9M143 36l-14.9 3.8M118.3 44.6l-31.1 3.1M146.9 50.6l12.7 .6M36.2 91.8l-11.2 2.6" fill="none" stroke="#000" stroke-width=".2"/>
<g font-size="8.5">
<text x="147.4" y="15.2">5</text>
<text x="62.4" y="25.1">6</text>
<text x="19.1" y="32.2">7</text>
<text x="148.1" y="37.1">2</text>
<text x="77.5" y="51.5">1</text>
<text x="164.8" y="54.6">3</text>
<text x="15.4" y="99.1">4</text>
<text x="144.3" y="156">Bulk Bag Unloader</text>
<text x="144.3" y="171">Conveyor System</text>
</g>
<g font-size="4.3">
<text x="189.6" y="17.6">NOTES:</text>
<text x="189.9" y="27.8">All joints are to be welded unless</text>
<text x="189.8" y="32.9">otherwise noted.</text>
<text x="197.8" y="85.3">PARTS LIST</text>
<text x="152.7" y="91.9">ITEM</text>
<text x="169.1" y="91.8">QTY</text>
<text x="191.8" y="91.9">PART NAME</text>
<text x="238" y="91.9">MATERIAL</text>
<text x="156.8" y="98">1</text>
<text x="172.5" y="98">1</text>
<text x="182.6" y="98.2">FRAME V11</text>
<text x="228.5" y="98.3">STEEL</text>
<text x="156.7" y="104.6">2</text>
<text x="172.5" y="104.6">1</text>
<text x="182.5" y="104.9">IDLERS</text>
<text x="228.5" y="104.9">STEEL</text>
<text x="156.6" y="111.2">3</text>
<text x="172.5" y="111.2">1</text>
<text x="182.6" y="111.5">BEARINGS</text>
<text x="228.5" y="111.5">STEEL</text>
<text x="156.7" y="117.8">4</text>
<text x="172.5" y="117.8">1</text>
<text x="182.6" y="118">BELT</text>
<text x="228.5" y="118.1">STEEL</text>
<text x="156.6" y="124.4">5</text>
<text x="172.5" y="124.4">1</text>
<text x="182.7" y="124.7">GEARBOX V3</text>
<text x="228.5" y="124.7">STEEL</text>
<text x="156.6" y="131">6</text>
<text x="172.5" y="131">1</text>
<text x="182.6" y="131.3">PEWWE-143TC V2</text>
<text x="228.5" y="131.3">STEEL</text>
<text x="156.6" y="137.6">7</text>
<text x="172.5" y="137.6">1</text>
<text x="182.6" y="137.9">MOTOR SUPPORT</text>
<text x="228.5" y="137.9">STEEL</text>
<text x="9.7" y="196.8">ALL UNITS ARE IN</text>
<text x="146.3" y="197.7">A</text>
<text x="9.3" y="201.9">INCHES</text>
<text x="158.2" y="204.6">1:40</text>
<text x="243.8" y="204.6">1/2</text>
</g>
<g font-size="3.5">
<text x="144.3" y="146.6">PROJECT</text>
<text x="144.3" y="162.3">TITLE</text>
<text x="77.7" y="191.7">APPROVED</text>
<text x="143.7" y="191">SIZE</text>
<text x="163.1" y="191">CODE</text>
<text x="185.4" y="191">DWG NO</text>
<text x="263" y="191">REV</text>
<text x="77.7" y="198">CHECKED</text>
<text x="77.7" y="204.4">DRAWN</text>
<text x="99" y="204.4">Jonathan Ganzer 4/14/2025</text>
<text x="144.5" y="204.4">SCALE</text>
<text x="179" y="204.4">WEIGHT</text>
<text x="229.8" y="204.4">SHEET</text>
</g>
</svg>
